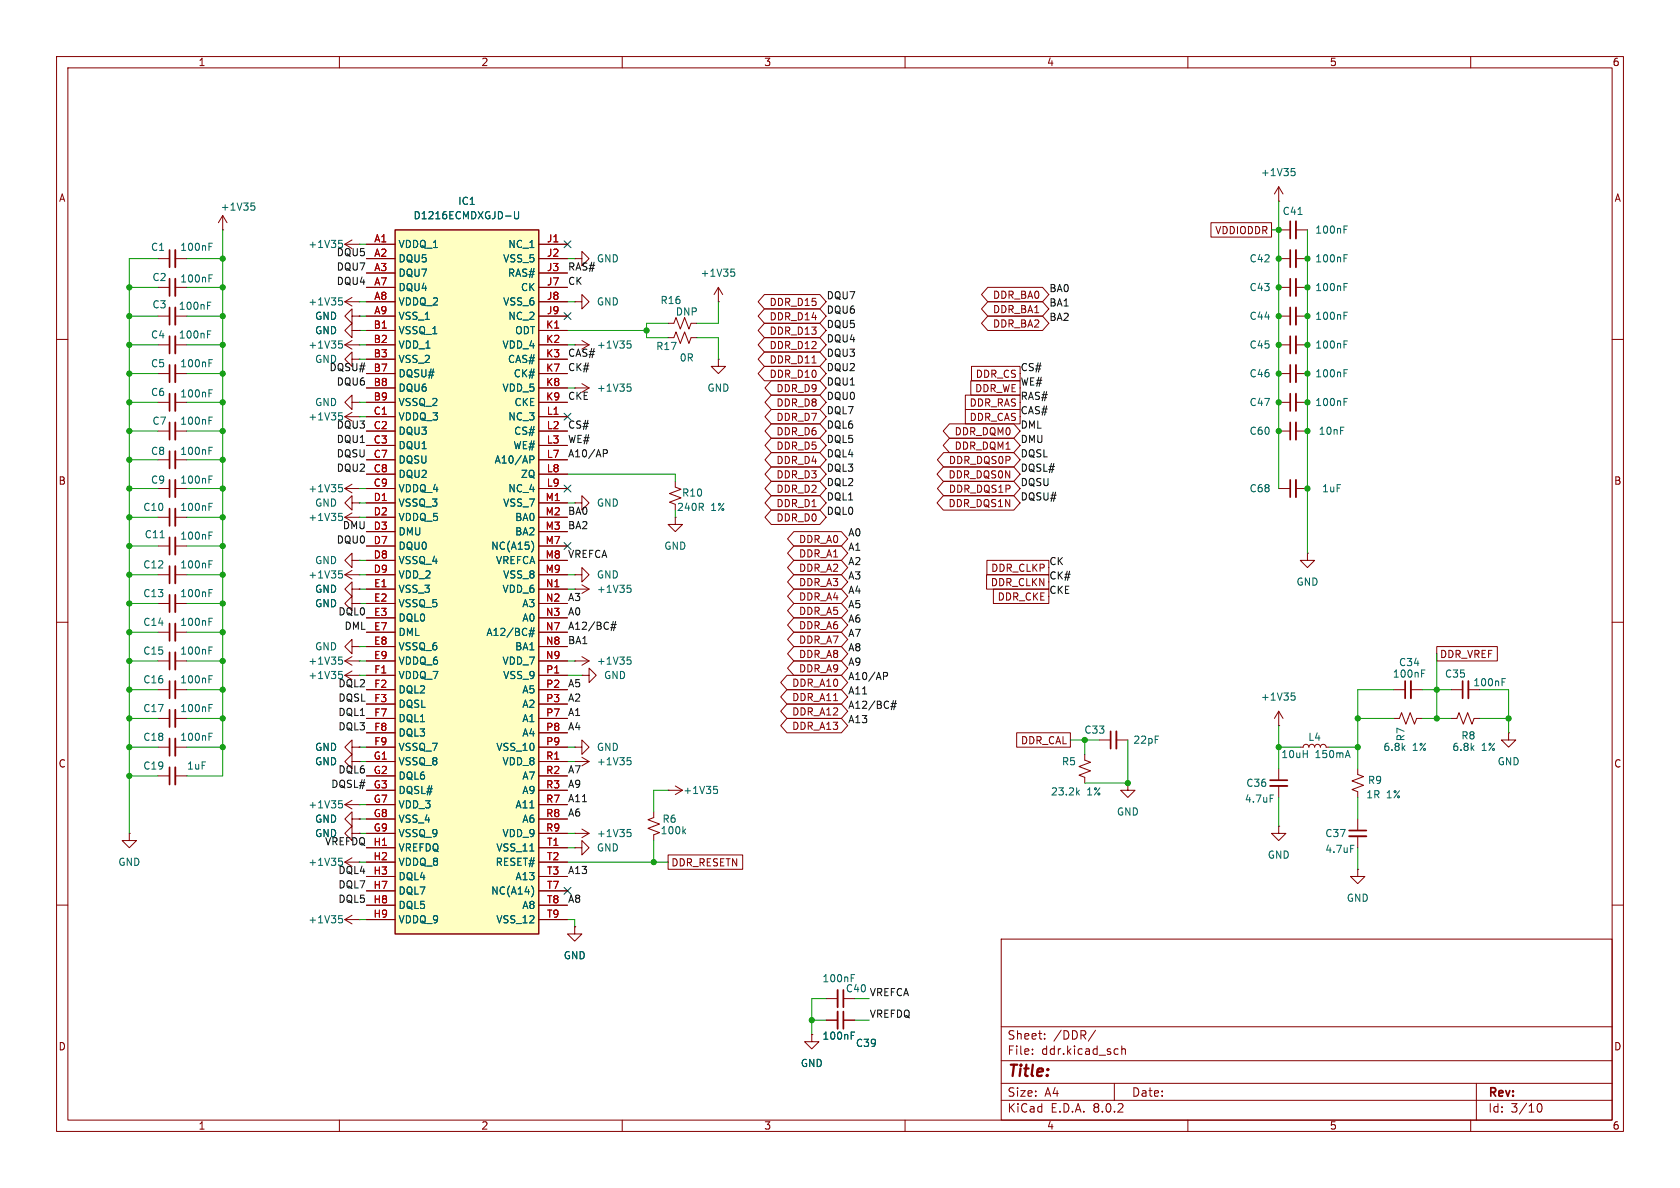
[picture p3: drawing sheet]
<svg xmlns="http://www.w3.org/2000/svg" width="297mm" height="210mm" viewBox="0 0 297 210" stroke-linecap="round" stroke-linejoin="round" font-family="sans-serif">
<g fill="none" stroke="#840000" stroke-width=".18">
<path d="M10 10h277v190h-277zM12 12h273v186h-273zM60 10v2M110 10v2M160 10v2M210 10v2M260 10v2M39.4 38.1l-.8 1.3M39.4 38.1v2.5M39.4 38.1l.7 1.3M226.1 35.6h.1M226.1 33v2.6"/>
<path d="M226.1 33l-.8 1.3M226.1 33l.7 1.3M10 60h2M27.9 45.7h2.1M27.9 55.9h2.1M27.9 50.8h2.1M31 45.7h2M31 55.9h2M31 50.8h2M39.4 40.6h.1M61 53.3l1.2 .8M61 53.3h2.5"/>
<path d="M61 43.2l1.2 .7M61 43.2h2.5M62.2 58.4v-1.2l-1.2 1.2 1.2 1.3v-1.3h1.3M62.2 55.9v-1.3l-1.2 1.3 1.2 1.3v-1.3h1.3M62.2 52.6l-1.2 .7M62.2 42.4l-1.2 .8M63.5 58.4h.1M63.5 55.9h.1M63.5 53.3h.1M63.5 43.2h.1M101.6 53.3h1.3v-1.2l1.2 1.2-1.2 1.3v-1.3M101.6 53.3h.1"/>
<path d="M101.6 45.7h1.3v-1.2l1.2 1.2-1.2 1.3v-1.3M101.6 45.7h.1M118.1 59.7h1l.4-1 .8 2 .7-2 .8 2 .4-1h1M118.1 57.2h1l.4-1.1 .8 2.1 .7-2.1 .8 2.1 .4-1h1M127 53.3h.1M127 50.8l-.8 1.3M127 50.8v2.5M127 50.8l.8 1.3M226.1 40.6h2M229.1 40.6h2M285 60h2M27.9 61h2.1"/>
<path d="M27.9 66h2.1M27.9 71.1h2.1M27.9 76.2h2.1M31 61h2M31 66h2M31 71.1h2M31 76.2h2M61 61h2.5M61 73.7l1.2 .7M61 73.7h2.5M61 61l1.2 .7M62.2 71.1v-1.2l-1.2 1.2 1.2 1.3v-1.3h1.3"/>
<path d="M62.2 63.5v-1.3l-1.2 1.3 1.2 1.3v-1.3h1.3M62.2 72.9l-1.2 .8M62.2 60.2l-1.2 .8M63.5 71.1h.1M63.5 73.7h.1M63.5 63.5h.1M63.5 61h.1M101.6 68.6h.1M101.6 61h.1M101.6 61h2.5M101.6 68.6h2.5M102.9 67.8l1.2 .8"/>
<path d="M102.9 60.2l1.2 .8M104.1 68.6l-1.2 .7M104.1 61l-1.2 .7M127 63.5v1.3h1.3l-1.3 1.2-1.3-1.2h1.3M127 63.5h.1M226.1 61h2M226.1 66h2M226.1 71.1h2M226.1 76.2h2M229.1 61h2M229.1 66h2M229.1 71.1h2"/>
<path d="M229.1 76.2h2M27.9 91.4h2.1M27.9 96.5h2.1M27.9 86.4h2.1M27.9 81.3h2.1M31 91.4h2M31 96.5h2M31 86.4h2M31 81.3h2M61 91.4h2.5M61 86.4h2.5M61 86.4l1.2 .7"/>
<path d="M61 91.4l1.2 .8M62.2 99.1v-1.3l-1.2 1.3 1.2 1.2v-1.2h1.3M62.2 88.9v-1.3l-1.2 1.3 1.2 1.3v-1.3h1.3M62.2 85.6l-1.2 .8M62.2 90.7l-1.2 .7M63.5 99.1h.1M63.5 86.4h.1M63.5 88.9h.1M63.5 91.4h.1M101.6 88.9h1.3v-1.3l1.2 1.3-1.2 1.3v-1.3M101.6 88.9h.1M119.4 85.1v1l1 .4-2 .7 2 .8-2 .8 1 .4"/>
<path d="M119.4 91.4v1.3h1.2l-1.2 1.3-1.3-1.3h1.3M119.4 91.4h.1M226.1 86.4h2M229.1 86.4h2M231.1 97.8v1.3h1.3l-1.3 1.2-1.2-1.2h1.2M231.1 97.8h.1M10 110h2M27.9 101.6h2.1M27.9 116.8h2.1M27.9 111.8h2.1M27.9 106.7h2.1M31 101.6h2"/>
<path d="M31 116.8h2M31 111.8h2M31 106.7h2M61 101.6l1.2 .8M61 101.6h2.5M61 119.4l1.2 .7M61 119.4h2.5M61 116.8l1.2 .8M61 116.8h2.5M62.2 104.1v-1.2l-1.2 1.2 1.2 1.3v-1.3h1.3M62.2 106.7v-1.3l-1.2 1.3 1.2 1.3v-1.3h1.3M62.2 114.3v-1.3l-1.2 1.3 1.2 1.3v-1.3h1.3"/>
<path d="M62.2 100.8l-1.2 .8M62.2 118.6l-1.2 .8M62.2 116.1l-1.2 .7M63.5 101.6h.1M63.5 104.1h.1M63.5 106.7h.1M63.5 114.3h.1M63.5 119.4h.1M63.5 116.8h.1M101.6 104.1h.1M101.6 101.6h1.3v-1.3l1.2 1.3-1.2 1.3v-1.3M101.6 101.6h.1"/>
<path d="M101.6 116.8h.1M101.6 116.8h2.5M101.6 104.1h2.5M102.9 119.4h1.2v-1.3l1.3 1.3-1.3 1.3v-1.3M102.9 119.4h.1M102.9 103.4l1.2 .7M102.9 116.1l1.2 .7M104.1 104.1l-1.2 .8M104.1 116.8l-1.2 .8M285 110h2M27.9 127h2.1M27.9 121.9h2.1"/>
<path d="M27.9 137.2h2.1M27.9 132.1h2.1M31 127h2M31 121.9h2M31 137.2h2M31 132.1h2M62.2 134.6v-1.2l-1.2 1.2 1.2 1.3v-1.3h1.3M62.2 132.1v-1.3l-1.2 1.3 1.2 1.3v-1.3h1.3M63.5 134.6h.1M63.5 132.1h.1M118.1 139.7h.1M118.1 139.7h2.5"/>
<path d="M119.4 138.9l1.2 .8M120.6 139.7l-1.2 .8M191.8 133.4v1l1 .3-2 .8 2 .8-2 .7 1 .4v1M194.3 130.8h2M197.4 130.8h2M199.4 138.4v1.3h1.3l-1.3 1.3-1.3-1.3h1.3M199.4 138.4h.1M226.1 128.3h.1M226.1 125.7v2.6M226.1 135.9v2M226.1 138.9v2.1M226.1 125.7l-.8 1.3"/>
<path d="M226.1 125.7l.7 1.3M229.9 132.1h.5l.1-.4 .4-.1 .3 .1 .2 .4 .1-.4 .4-.1 .4 .1 .1 .4 .2-.4 .3-.1 .4 .1 .1 .4 .2-.4 .3-.1 .4 .1 .1 .4h.5M240 135.9v1l1 .4-2 .7 2 .8-2 .8 1 .4v1M246.4 127h1l.4-1 .7 2 .8-2 .8 2 .3-1h1.1M246.4 121.9h2M249.4 121.9h2.1M256.5 127h1.1l.3-1 .8 2 .8-2 .7 2 .4-1h1M256.5 121.9h2.1M259.6 121.9h2M266.7 129.5v1.3h1.3l-1.3 1.3-1.3-1.3h1.3M266.7 129.5h.1M10 160h2"/>
<path d="M22.9 147.3v1.3h1.2l-1.2 1.3-1.3-1.3h1.3M22.9 147.3h.1M61 152.4l1.2 .8M61 152.4h2.5M61 142.2l1.2 .8M61 142.2h2.5M62.2 147.3v-1.2l-1.2 1.2 1.2 1.3v-1.3h1.3M62.2 144.8v-1.3l-1.2 1.3 1.2 1.3v-1.3h1.3M62.2 151.6l-1.2 .8M62.2 141.5l-1.2 .7M63.5 152.4h.1M63.5 147.3h.1"/>
<path d="M63.5 142.2h.1M63.5 144.8h.1M115.6 143.5v1l-1 .4 2 .8-2 .7 2 .8-1 .4v1M226.1 146.1v1.2h1.2l-1.2 1.3-1.3-1.3h1.3M226.1 146.1h.1M240 153.7v1.2h1.3l-1.3 1.3-1.2-1.3h1.2M240 153.7h.1M240 144.8v2M240 147.8v2.1M285 160h2M61 162.6l1.2 .7M61 162.6h2.5"/>
<path d="M62.2 161.8l-1.2 .8M63.5 162.6h.1M101.6 163.8v1.3h1.3l-1.3 1.3-1.3-1.3h1.3M101.6 163.8h.1M146 176.5h2.1M149.1 176.5h2M177 166h108v32h-108zM60 198v2M110 198v2M143.5 182.9v1.3h1.3l-1.3 1.2-1.3-1.2h1.3M143.5 182.9h.1M146 180.3h2.1"/>
<path d="M149.1 180.3h2M160 198v2M177 194.5h108M177 191.5h108M177 187.5h108M177 181.5h108M182.5 186.3v.1M182.5 185.5v.1M184.7 183.6v.1M184.7 182.8v.1M193.7 182.1l-1.3 2M197 191.5v3"/>
<path d="M197.5 185.4l.2 .1M197.7 186.3l-.2 .1M198.3 184.9v1.5M198.3 185.5l.2-.1 .4 .1 .1 .9M210 198v2M260 198v2M261 191.5v6.5M271.7 195.7l.2-.5 .2-.1a.8 .8 0 0 1 .5 .7 .8 .8 0 0 1-.5 .8l-.2-.1-.2-.5"/>
</g>
<g fill="none" stroke="#840000" stroke-width=".33">
<path d="M229.1 39.1v3.1M31 44.2v3M31 49.3v3M31 54.4v3M31 59.4v3.1M229.1 59.4v3.1M31 64.5v3.1M31 69.6v3M31 74.7v3M31 79.8v3M229.1 64.5v3.1M229.1 69.6v3"/>
<path d="M229.1 74.7v3M31 84.8v3.1M31 89.9v3.1M31 95v3M229.1 84.8v3.1M31 100.1v3M31 105.2v3M31 110.2v3.1M31 115.3v3.1M31 120.4v3M31 125.5v3M31 130.6v3"/>
<path d="M31 135.6v3.1M197.4 129.3v3M224.5 138.9h3.1M249.4 120.4v3M259.6 120.4v3M238.5 147.8h3.1M148.1 175v3.1M148.1 178.8v3.1"/>
</g>
<g fill="none" stroke="#840000" stroke-width=".3">
<path d="M228.1 39.1v3.1M30 44.2v3M30 49.3v3M30 54.4v3M30 59.4v3.1M228.1 59.4v3.1M30 64.5v3.1M30 69.6v3M30 74.7v3M30 79.8v3M228.1 64.5v3.1M228.1 69.6v3"/>
<path d="M228.1 74.7v3M30 84.8v3.1M30 89.9v3.1M30 95v3M228.1 84.8v3.1M30 100.1v3M30 105.2v3M30 110.2v3.1M30 115.3v3.1M30 120.4v3M30 125.5v3M30 130.6v3"/>
<path d="M30 135.6v3.1M196.3 129.3v3M224.5 137.9h3.1M248.4 120.4v3M258.6 120.4v3M238.5 146.8h3.1M149.1 175v3.1M149.1 178.8v3.1"/>
</g>
<g fill="none" stroke="#006464" stroke-width=".18">
<path d="M44.4 35.9h.6M44.5 36.4h.3l.3 .2-.1 .4-.5 .2M228.3 29.8h.6M228.4 30.3h.3l.3 .2-.1 .4-.5 .2M229.5 37.9h.7M237.6 39.9h.6M36.7 54h.4M36.7 53.4h.6M36.7 59.1h.4M36.7 58.5h.6M36.9 43.6h.5M36.9 43h.6"/>
<path d="M36.9 49.2h.5M36.9 48.6h.6M59.9 52.6h.6M59.9 42.5h.6M60 43h.4l.2 .5M60 53.1h.3l.3 .3-.2 .5h-.4M129.2 47.6h.6M129.4 48.1h.3l.2 .2-.1 .4-.4 .1M237.6 40.6h.4M36.9 79.7h.5M36.9 79.1h.6M36.9 74.3h.5"/>
<path d="M36.9 73.7h.6M36.9 69.5h.5M36.9 68.9h.6M36.9 64.2h.5M36.9 63.6h.6M59.9 60.3h.6M59.9 73h.6M60 60.8h.3l.3 .2-.2 .5h-.4M60 73.5h.4l.2 .5M110.9 60.3h.6M110.9 67.9h.6M111 60.8h.3l.3 .2-.2 .5h-.4"/>
<path d="M111 68.4h.3l.3 .2-.2 .5-.4 .1M237.6 60.9h.4M237.6 60.3h.6M237.6 66h.4M237.6 65.3h.6M237.6 71h.4M237.6 70.4h.6M28.3 95.1h.7M36.9 89.6h.5M36.9 89h.6M36.9 94.7h.5M36.9 94.1h.6"/>
<path d="M36.9 99.7h.5M36.9 99.1h.6M36.9 84.8h.5M36.9 84.1h.6M59.9 85.7h.6M59.9 90.7h.6M60 86.2h.3l.3 .2-.2 .5h-.4M60 91.2l.4 .1 .2 .5M60 92h.3M36.9 109.9h.5M36.9 109.3h.6M36.9 119.5h.6"/>
<path d="M36.9 104.8h.5M36.9 104.2h.6M36.9 115h.5M36.9 114.4h.6M59.9 100.9h.6M59.9 118.7h.6M59.9 116.1h.6M60 101.4h.3l.3 .2-.2 .5-.4 .1M60 116.6h.3l.3 .3-.1 .4-.5 .1M60 119.2h.4l.2 .5M110.9 116.1h.6M110.9 103.4h.6"/>
<path d="M111 116.6h.3l.3 .3-.2 .5h-.4M111 103.9h.3l.3 .3-.2 .5h-.4M251.3 119h.4M251.3 118.4h.6M265.5 120h.6M36.9 125.1h.5M36.9 124.5h.6M36.9 120.1h.5M36.9 130.2h.5M36.9 129.6h.6M126.2 139h.6M126.3 139.5h.3l.3 .2-.1 .5-.5 .1"/>
<path d="M190.8 139.7l-.5 .5M228.3 122.5h.6M228.4 123h.3l.3 .2-.1 .4-.5 .2M265.5 120.6h.5M59.9 151.7h.6M59.9 141.5h.6M60 142h.3l.3 .3-.2 .5h-.4M60 152.2l.5 .1 .1 .4M120.8 146.9l.4 .5M121.2 146.5l-.5 .5M190.5 140l.3 .5M224.6 140.5h.6"/>
<path d="M238.8 149.4h.6M59.9 161.9h.6M60 162.4h.3l.3 .2-.2 .5h-.4M150.5 172.9h.4M150.5 172.3h.6M150.5 183h.4M150.5 182.4h.6"/>
</g>
<path d="M69.8 40.6h25.4v124.5h-25.4z" fill="#ffffc2"/>
<path d="M69.8 40.6h25.4v124.5h-25.4z" fill="none" stroke="#840000" stroke-width=".25"/>
<g fill="none" stroke="#840000" stroke-width=".18">
<path d="M214.1 39.4h10.7v2.5h-10.7zM63.5 55.9h.1M63.5 58.4h.1M64.8 43.2h5M64.8 45.7h5M64.8 48.3h5M64.8 50.8h5M64.8 53.3h5M64.8 55.9h5M64.8 58.4h5M95.2 43.2h5.1M95.2 45.7h5.1"/>
<path d="M95.2 48.3h5.1M95.2 50.8h5.1M95.2 53.3h5.1M95.2 55.9h5.1M95.2 58.4h5.1M135.1 59.7h9.8l1.1 1.3-1.1 1.2h-9.8l-1.1-1.2zM135.1 54.6h9.8l1.1 1.3-1.1 1.3h-9.8l-1.1-1.3zM135.1 52.1h9.8l1.1 1.2-1.1 1.3h-9.8l-1.1-1.3zM135.1 57.1h9.8l1.1 1.3-1.1 1.3h-9.8l-1.1-1.3zM174.6 53.3h9.7l1.1 1.3-1.1 1.3h-9.7l-1.1-1.3zM174.6 50.8h9.7l1.1 1.3-1.1 1.2h-9.7l-1.1-1.2zM174.6 55.9h9.7l1.1 1.3-1.1 1.2h-9.7l-1.1-1.2z"/>
<path d="M226.1 45.7h2M226.1 50.8h2M226.1 55.9h2M229.1 45.7h2M229.1 50.8h2M229.1 55.9h2M64.8 61h5M64.8 63.5h5M64.8 66h5M64.8 68.6h5M64.8 71.1h5M64.8 73.7h5"/>
<path d="M64.8 76.2h5M64.8 78.7h5M95.2 61h5.1M95.2 63.5h5.1M95.2 66h5.1M95.2 68.6h5.1M95.2 71.1h5.1M95.2 73.7h5.1M95.2 76.2h5.1M95.2 78.7h5.1M135.1 62.2h9.8l1.1 1.3-1.1 1.3h-9.8l-1.1-1.3zM135.1 64.8h9.8l1.1 1.2-1.1 1.3h-9.8l-1.1-1.3z"/>
<path d="M136.3 74.9h8.6l1.1 1.3-1.1 1.3h-8.6l-1.1-1.3zM136.3 77.5h8.6l1.1 1.2-1.1 1.3h-8.6l-1.1-1.3zM136.3 72.4h8.6l1.1 1.3-1.1 1.2h-8.6l-1.1-1.2zM136.3 69.8h8.6l1.1 1.3-1.1 1.3h-8.6l-1.1-1.3zM136.3 67.3h8.6l1.1 1.3-1.1 1.3h-8.6l-1.1-1.3zM167.9 74.9h11.3l1.1 1.3-1.1 1.3h-11.3l-1.2-1.3zM167.9 77.5h11.3l1.1 1.2-1.1 1.3h-11.3l-1.2-1.3zM170.7 69.8h9.6v2.6h-9.6zM170.7 72.4h9.6v2.5h-9.6zM171.6 67.3h8.7v2.6h-8.7zM171.7 64.8h8.6v2.5h-8.6zM64.8 81.3h5"/>
<path d="M64.8 83.8h5M64.8 86.4h5M64.8 88.9h5M64.8 91.4h5M64.8 94h5M64.8 96.5h5M64.8 99.1h5M95.2 81.3h5.1M95.2 83.8h5.1M95.2 86.4h5.1M95.2 88.9h5.1M95.2 91.4h5.1"/>
<path d="M95.2 94h5.1M95.2 96.5h5.1M95.2 99.1h5.1M136.3 90.2h8.6l1.1 1.2-1.1 1.3h-8.6l-1.1-1.3zM136.3 87.6h8.6l1.1 1.3-1.1 1.3h-8.6l-1.1-1.3zM136.3 85.1h8.6l1.1 1.3-1.1 1.2h-8.6l-1.1-1.2zM136.3 82.5h8.6l1.1 1.3-1.1 1.3h-8.6l-1.1-1.3zM136.3 80h8.6l1.1 1.3-1.1 1.3h-8.6l-1.1-1.3zM140.3 99.1h8.4l1.2 1.2-1.2 1.3h-8.4l-1.1-1.3zM140.3 94h8.4l1.2 1.3-1.2 1.2h-8.4l-1.1-1.2zM140.3 96.5h8.4l1.2 1.3-1.2 1.3h-8.4l-1.1-1.3zM166.8 87.6h12.4l1.1 1.3-1.1 1.3h-12.4l-1.1-1.3z"/>
<path d="M166.8 82.5h12.4l1.1 1.3-1.1 1.3h-12.4l-1.1-1.3zM166.8 80h12.4l1.1 1.3-1.1 1.3h-12.4l-1.1-1.3zM166.8 85.1h12.4l1.1 1.3-1.1 1.2h-12.4l-1.1-1.2zM174.5 99.1h10.9v2.5h-10.9zM63.5 104.1h.1M63.5 106.7h.1M64.8 101.6h5M64.8 104.1h5M64.8 106.7h5M64.8 109.2h5M64.8 111.8h5M64.8 114.3h5"/>
<path d="M64.8 116.8h5M64.8 119.4h5M95.2 101.6h5.1M95.2 104.1h5.1M95.2 106.7h5.1M95.2 109.2h5.1M95.2 111.8h5.1M95.2 114.3h5.1M95.2 116.8h5.1M95.2 119.4h5.1M139.1 119.4h9.6l1.2 1.3-1.2 1.2h-9.6l-1.1-1.2zM140.3 114.3h8.4l1.2 1.3-1.2 1.2h-8.4l-1.1-1.2z"/>
<path d="M140.3 116.8h8.4l1.2 1.3-1.2 1.3h-8.4l-1.1-1.3zM140.3 111.8h8.4l1.2 1.2-1.2 1.3h-8.4l-1.1-1.3zM140.3 109.2h8.4l1.2 1.3-1.2 1.3h-8.4l-1.1-1.3zM140.3 106.7h8.4l1.2 1.3-1.2 1.2h-8.4l-1.1-1.2zM140.3 101.6h8.4l1.2 1.3-1.2 1.2h-8.4l-1.1-1.2zM140.3 104.1h8.4l1.2 1.3-1.2 1.3h-8.4l-1.1-1.3zM174.4 101.6h11v2.5h-11zM175.6 104.1h9.8v2.6h-9.8zM254 114.3h10.7v2.5h-10.7zM63.5 134.6h.1M63.5 132.1h.1M64.8 121.9h5"/>
<path d="M64.8 124.5h5M64.8 127h5M64.8 129.5h5M64.8 132.1h5M64.8 134.6h5M64.8 137.2h5M64.8 139.7h5M95.2 121.9h5.1M95.2 124.5h5.1M95.2 127h5.1M95.2 129.5h5.1M95.2 132.1h5.1"/>
<path d="M95.2 134.6h5.1M95.2 137.2h5.1M95.2 139.7h5.1M101.6 134.6h.1M101.6 132.1h1.3v-1.3l1.2 1.3-1.2 1.3v-1.3M101.6 132.1h.1M101.6 134.6h2.5M102.9 133.9l1.2 .7M104.1 134.6l-1.2 .8M139.1 127h9.6l1.2 1.3-1.2 1.2h-9.6l-1.1-1.2zM139.1 121.9h9.6l1.2 1.3-1.2 1.3h-9.6l-1.1-1.3zM139.1 124.5h9.6l1.2 1.2-1.2 1.3h-9.6l-1.1-1.3z"/>
<path d="M179.7 129.5h9.5v2.6h-9.5zM63.5 147.3h.1M63.5 144.8h.1M64.8 142.2h5M64.8 144.8h5M64.8 147.3h5M64.8 149.9h5M64.8 152.4h5M64.8 154.9h5M64.8 157.5h5M95.2 142.2h5.1M95.2 144.8h5.1"/>
<path d="M95.2 147.3h5.1M95.2 149.9h5.1M95.2 152.4h5.1M95.2 154.9h5.1M95.2 157.5h5.1M101.6 149.9h1.3v-1.3l1.2 1.3-1.2 1.2v-1.2M101.6 149.9h.1M101.6 147.3h.1M101.6 147.3h2.5M102.9 146.6l1.2 .7M104.1 147.3l-1.2 .8M118.1 151.1h13.2v2.6h-13.2z"/>
<path d="M64.8 160h5M64.8 162.6h5M95.2 160h5.1M95.2 162.6h5.1M101.6 163.8h.1M143.5 182.9h.1M146 180.3h2.1M149.1 180.3h2"/>
</g>
<g fill="none" stroke="#006464" stroke-width=".18">
<path d="M91 37.4v1l.2 .3 .4-.1 .1-.2v-1M237.6 45.6h.4M237.6 45h.6M237.6 50.7h.4M237.6 50.1h.6M237.6 55.8h.4M237.6 55.2h.6M93.7 80.6h.5l.2 .2-.1 .4-.6 .1M94 95.7a1.49 1.49 0 0 1 0 1.8M93.5 112h.9M93.6 111.5h.9M94 110.9l-.4 1.7"/>
<path d="M94.4 110.9l-.4 1.7M110.9 133.9h.6M111 134.4h.3l.3 .3-.2 .4-.4 .1M94 156.7a1.49 1.49 0 0 1 0 1.8M110.9 146.6h.6M111 147.1h.3l.3 .3-.2 .4-.4 .1M150.5 183h.4M150.5 182.4h.6"/>
</g>
<path d="M229.1 44.2v3M229.1 49.3v3M229.1 54.4v3" fill="none" stroke="#840000" stroke-width=".33"/>
<path d="M228.1 44.2v3M228.1 49.3v3M228.1 54.4v3" fill="none" stroke="#840000" stroke-width=".3"/>
<path d="M106.7 79.5h.4l.3 .2-.1 .4-.6 .1M107.9 110.9h.9M108.1 110.4h.9M108.4 109.9l-.3 1.6M108.8 109.9l-.3 1.6M156.2 118.9h.5l.2 .2-.1 .4h-.6M157.5 124.9h.9M157.6 124.4h.9M157.9 123.8l-.3 1.7M158.4 123.8l-.4 1.7" fill="none" stroke="#0f0f0f" stroke-width=".18"/>
<g fill="none" stroke="#009600" stroke-width=".18">
<path d="M226.1 35.6v50.8M22.9 55.9h5M22.9 50.8h5M27.9 45.7h-5v101.6M33 45.7h6.4M33 55.9h6.4M33 50.8h6.4M39.4 40.6v96.6h-6.4M63.5 58.4h1.3M63.5 53.3h1.3M63.5 55.9h1.3M63.5 43.2h1.3"/>
<path d="M100.3 58.4h14M100.3 53.3h1.3M100.3 45.7h1.3M118.1 57.2h-3.8v2.5h3.8M123.2 59.7h3.8v3.8M127 53.3v3.9h-3.8M224.8 40.6h1.3M231.1 40.6v57.2M22.9 76.2h5M22.9 66h5M22.9 71.1h5M22.9 61h5"/>
<path d="M33 76.2h6.4M33 66h6.4M33 71.1h6.4M33 61h6.4M63.5 71.1h1.3M63.5 73.7h1.3M63.5 61h1.3M63.5 63.5h1.3M100.3 68.6h1.3M100.3 61h1.3M22.9 86.4h5M22.9 91.4h5"/>
<path d="M22.9 81.3h5M22.9 96.5h5M33 86.4h6.4M33 91.4h6.4M33 81.3h6.4M33 96.5h6.4M63.5 86.4h1.3M63.5 91.4h1.3M63.5 88.9h1.3M63.5 99.1h1.3M100.3 88.9h1.3M100.3 83.8h19.1v1.3"/>
<path d="M119.4 90.2v1.2M22.9 101.6h5M22.9 116.8h5M22.9 111.8h5M22.9 106.7h5M33 101.6h6.4M33 116.8h6.4M33 111.8h6.4M33 106.7h6.4M63.5 101.6h1.3M63.5 119.4h1.3M63.5 114.3h1.3"/>
<path d="M63.5 104.1h1.3M63.5 116.8h1.3M63.5 106.7h1.3M100.3 101.6h1.3M100.3 119.4h2.6M100.3 104.1h1.3M100.3 116.8h1.3M254 115.6v11.4M22.9 121.9h5M22.9 127h5M22.9 132.1h5M22.9 137.2h5"/>
<path d="M33 121.9h6.4M33 127h6.4M33 132.1h6.4M63.5 132.1h1.3M63.5 134.6h1.3M100.3 132.1h1.3M100.3 134.6h1.3M118.1 139.7h-2.5v3.8M189.2 130.8h5.1M191.8 130.8v2.6M199.4 130.8v7.6h-7.6M226.1 128.3v7.6"/>
<path d="M226.1 132.1h3.8M234.9 132.1h5.1M240 127h6.4M246.4 121.9h-6.4v14M251.5 121.9h5M251.5 127h5M261.6 121.9h5.1v7.6M261.6 127h5.1M63.5 147.3h1.3M63.5 152.4h1.3M63.5 144.8h1.3M63.5 142.2h1.3"/>
<path d="M100.3 147.3h1.3M100.3 152.4h17.8M100.3 149.9h1.3M115.6 148.6v3.8M226.1 141v5.1M240 141v3.8M240 149.9v3.8M63.5 162.6h1.3M100.3 162.6h1.3v1.2M146 176.5h-2.5v6.4M151.1 176.5h2.6M143.5 180.3h2.5"/>
<path d="M151.1 180.3h2.6"/>
</g>
<path d="M99.7 42.6l1.2 1.2M99.7 55.3l1.2 1.2M100.9 42.6l-1.2 1.2M100.9 55.3l-1.2 1.2M99.7 73.1l1.2 1.2M100.9 73.1l-1.2 1.2M99.7 95.9l1.2 1.2M99.7 85.8l1.2 1.2M100.9 95.9l-1.2 1.2M100.9 85.8l-1.2 1.2M99.7 156.9l1.2 1.2M100.9 156.9l-1.2 1.2" fill="none" stroke="#000084" stroke-width=".18"/>
<g fill="#009600" stroke="#009600" stroke-width=".18">
<circle cx="22.9" cy="96.5" r=".46"/>
<circle cx="22.9" cy="101.6" r=".46"/>
<circle cx="22.9" cy="91.4" r=".46"/>
<circle cx="39.4" cy="91.4" r=".46"/>
<circle cx="39.4" cy="96.5" r=".46"/>
<circle cx="39.4" cy="101.6" r=".46"/>
<circle cx="22.9" cy="132.1" r=".46"/>
<circle cx="39.4" cy="127" r=".46"/>
<circle cx="39.4" cy="132.1" r=".46"/>
<circle cx="39.4" cy="121.9" r=".46"/>
<circle cx="39.4" cy="116.8" r=".46"/>
<circle cx="22.9" cy="137.2" r=".46"/>
<circle cx="39.4" cy="111.8" r=".46"/>
<circle cx="39.4" cy="106.7" r=".46"/>
<circle cx="22.9" cy="127" r=".46"/>
<circle cx="22.9" cy="106.7" r=".46"/>
<circle cx="22.9" cy="111.8" r=".46"/>
<circle cx="22.9" cy="116.8" r=".46"/>
<circle cx="22.9" cy="121.9" r=".46"/>
<circle cx="115.6" cy="152.4" r=".46"/>
<circle cx="22.9" cy="50.8" r=".46"/>
<circle cx="22.9" cy="55.9" r=".46"/>
<circle cx="39.4" cy="55.9" r=".46"/>
<circle cx="39.4" cy="61" r=".46"/>
<circle cx="39.4" cy="50.8" r=".46"/>
<circle cx="22.9" cy="61" r=".46"/>
<circle cx="39.4" cy="45.7" r=".46"/>
<circle cx="39.4" cy="81.3" r=".46"/>
<circle cx="39.4" cy="86.4" r=".46"/>
<circle cx="39.4" cy="71.1" r=".46"/>
<circle cx="39.4" cy="66" r=".46"/>
<circle cx="22.9" cy="66" r=".46"/>
<circle cx="22.9" cy="76.2" r=".46"/>
<circle cx="22.9" cy="71.1" r=".46"/>
<circle cx="22.9" cy="81.3" r=".46"/>
<circle cx="39.4" cy="76.2" r=".46"/>
<circle cx="22.9" cy="86.4" r=".46"/>
<circle cx="143.5" cy="180.3" r=".46"/>
<circle cx="199.4" cy="138.4" r=".46"/>
<circle cx="231.1" cy="76.2" r=".46"/>
<circle cx="226.1" cy="71.1" r=".46"/>
<circle cx="231.1" cy="71.1" r=".46"/>
<circle cx="254" cy="121.9" r=".46"/>
<circle cx="231.1" cy="86.4" r=".46"/>
<circle cx="231.1" cy="55.9" r=".46"/>
<circle cx="226.1" cy="66" r=".46"/>
<circle cx="231.1" cy="66" r=".46"/>
<circle cx="226.1" cy="76.2" r=".46"/>
<circle cx="254" cy="127" r=".46"/>
<circle cx="240" cy="132.1" r=".46"/>
<circle cx="266.7" cy="127" r=".46"/>
<circle cx="240" cy="127" r=".46"/>
<circle cx="226.1" cy="132.1" r=".46"/>
<circle cx="114.3" cy="58.4" r=".46"/>
<circle cx="226.1" cy="50.8" r=".46"/>
<circle cx="226.1" cy="55.9" r=".46"/>
<circle cx="231.1" cy="61" r=".46"/>
<circle cx="226.1" cy="61" r=".46"/>
<circle cx="226.1" cy="40.6" r=".46"/>
<circle cx="231.1" cy="45.7" r=".46"/>
<circle cx="226.1" cy="45.7" r=".46"/>
<circle cx="231.1" cy="50.8" r=".46"/>
<circle cx="191.8" cy="130.8" r=".46"/>
</g>
<text font-size="2.8" fill="#840000" x="178" y="190.9">Title:</text>
<g font-size="2.1" fill="#840000">
<text x="178" y="184">Sheet:</text>
<text x="186.2" y="184">/DDR/</text>
<text x="178" y="186.7">File:</text>
<text x="184.1" y="186.7">ddr.kicad_sch</text>
<text x="178" y="196.9">KiCad</text>
<text x="178" y="194.1">Size:</text>
<text x="184.7" y="194.1">A4</text>
<text x="185.7" y="196.9">E.D.A.</text>
<text x="193.3" y="196.9">8.0.2</text>
<text x="200" y="194.1">Date:</text>
<text x="263" y="194.3">Rev:</text>
<text x="263" y="196.9">Id:</text>
<text x="267.1" y="196.9">3/10</text>
</g>
<g font-size="1.8" fill="#840000">
<text x="35" y="11.9">1</text>
<text x="85" y="11.9">2</text>
<text x="135" y="11.9">3</text>
<text x="185" y="11.9">4</text>
<text x="235" y="11.9">5</text>
<text x="285" y="11.9">6</text>
<text x="10.3" y="35.9">A</text>
<text x="285.3" y="35.9">A</text>
<text x="214.7" y="41.6">VDDIODDR</text>
<text x="175.4" y="53">DDR_BA0</text>
<text x="136" y="56.8">DDR_D14</text>
<text x="136" y="54.3">DDR_D15</text>
<text x="136" y="59.4">DDR_D13</text>
<text x="175.4" y="55.6">DDR_BA1</text>
<text x="175.4" y="58.1">DDR_BA2</text>
<text x="136" y="61.9">DDR_D12</text>
<text x="136" y="64.5">DDR_D11</text>
<text x="136" y="67">DDR_D10</text>
<text x="137.2" y="69.5">DDR_D9</text>
<text x="172.3" y="69.5">DDR_WE</text>
<text x="172.4" y="67">DDR_CS</text>
<text x="137.2" y="77.2">DDR_D6</text>
<text x="137.2" y="74.6">DDR_D7</text>
<text x="137.2" y="72.1">DDR_D8</text>
<text x="168.7" y="77.2">DDR_DQM0</text>
<text x="171.3" y="72.1">DDR_RAS</text>
<text x="171.3" y="74.6">DDR_CAS</text>
<text x="137.2" y="79.7">DDR_D5</text>
<text x="137.2" y="82.2">DDR_D4</text>
<text x="167.6" y="82.2">DDR_DQS0P</text>
<text x="168.7" y="79.7">DDR_DQM1</text>
<text x="10.3" y="85.9">B</text>
<text x="137.2" y="89.9">DDR_D1</text>
<text x="137.2" y="87.3">DDR_D2</text>
<text x="137.2" y="84.8">DDR_D3</text>
<text x="167.6" y="89.9">DDR_DQS1N</text>
<text x="167.6" y="84.8">DDR_DQS0N</text>
<text x="167.6" y="87.3">DDR_DQS1P</text>
<text x="285.3" y="85.9">B</text>
<text x="137.2" y="92.4">DDR_D0</text>
<text x="141.2" y="101.3">DDR_A2</text>
<text x="141.2" y="96.2">DDR_A0</text>
<text x="141.2" y="98.7">DDR_A1</text>
<text x="175.1" y="101.3">DDR_CLKP</text>
<text x="141.2" y="103.8">DDR_A3</text>
<text x="141.2" y="106.4">DDR_A4</text>
<text x="175.1" y="103.8">DDR_CLKN</text>
<text x="176.3" y="106.4">DDR_CKE</text>
<text x="141.2" y="114">DDR_A7</text>
<text x="141.2" y="111.4">DDR_A6</text>
<text x="141.2" y="108.9">DDR_A5</text>
<text x="141.2" y="116.5">DDR_A8</text>
<text x="141.2" y="119.1">DDR_A9</text>
<text x="254.5" y="116.5">DDR_VREF</text>
<text x="139.9" y="121.6">DDR_A10</text>
<text x="139.9" y="124.1">DDR_A11</text>
<text x="139.9" y="129.2">DDR_A13</text>
<text x="139.9" y="126.7">DDR_A12</text>
<text x="180.4" y="131.8">DDR_CAL</text>
<text x="10.3" y="135.9">C</text>
<text x="285.3" y="135.9">C</text>
<text x="118.6" y="153.4">DDR_RESETN</text>
<text x="10.3" y="185.9">D</text>
<text x="285.3" y="185.9">D</text>
<text x="35" y="199.9">1</text>
<text x="85" y="199.9">2</text>
<text x="135" y="199.9">3</text>
<text x="185" y="199.9">4</text>
<text x="235" y="199.9">5</text>
<text x="285" y="199.9">6</text>
</g>
<g font-size="1.8" fill="#006464">
<text x="222.8" y="31.3">+1V35</text>
<text x="38.9" y="37.4">+1V35</text>
<text x="73" y="39">D1216ECMDXGJD-U</text>
<text x="80.9" y="36.4">IC1</text>
<text x="226.7" y="38.2">C41</text>
<text x="232.4" y="41.5">100nF</text>
<text x="26.6" y="44.6">C1</text>
<text x="31.8" y="44.6">100nF</text>
<text x="54.4" y="44">+1V35</text>
<text x="70.4" y="44">VDDQ_1</text>
<text x="70.4" y="46.6">DQU5</text>
<text x="88.9" y="46.6">VSS_5</text>
<text x="89.8" y="44">NC_1</text>
<text x="105.4" y="46.6">GND</text>
<text x="220.8" y="46.6">C42</text>
<text x="232.4" y="46.6">100nF</text>
<text x="26.9" y="49.9">C2</text>
<text x="31.8" y="50.1">100nF</text>
<text x="70.4" y="49.1">DQU7</text>
<text x="70.4" y="51.7">DQU4</text>
<text x="89.7" y="49.1">RAS#</text>
<text x="92" y="51.7">CK</text>
<text x="116.7" y="53.9">R16</text>
<text x="123.8" y="49.1">+1V35</text>
<text x="220.8" y="51.7">C43</text>
<text x="232.4" y="51.7">100nF</text>
<text x="26.9" y="54.7">C3</text>
<text x="31.5" y="55">100nF</text>
<text x="54.4" y="54.2">+1V35</text>
<text x="55.6" y="59.3">GND</text>
<text x="55.6" y="56.7">GND</text>
<text x="70.4" y="54.2">VDDQ_2</text>
<text x="70.4" y="56.7">VSS_1</text>
<text x="70.4" y="59.3">VSSQ_1</text>
<text x="88.9" y="54.2">VSS_6</text>
<text x="89.8" y="56.7">NC_2</text>
<text x="91" y="59.3">ODT</text>
<text x="105.4" y="54.2">GND</text>
<text x="119.4" y="56">DNP</text>
<text x="220.8" y="56.7">C44</text>
<text x="232.4" y="56.7">100nF</text>
<text x="26.6" y="60">C4</text>
<text x="26.6" y="65.1">C5</text>
<text x="31.5" y="60">100nF</text>
<text x="31.8" y="65.1">100nF</text>
<text x="54.4" y="61.8">+1V35</text>
<text x="70.4" y="61.8">VDD_1</text>
<text x="70.4" y="64.4">VSS_2</text>
<text x="88.7" y="61.8">VDD_4</text>
<text x="89.7" y="64.4">CAS#</text>
<text x="105.4" y="61.8">+1V35</text>
<text x="115.9" y="62.1">R17</text>
<text x="120.1" y="64.1">0R</text>
<text x="220.8" y="61.8">C45</text>
<text x="232.4" y="61.8">100nF</text>
<text x="26.6" y="70.2">C6</text>
<text x="31.8" y="70.5">100nF</text>
<text x="55.6" y="72">GND</text>
<text x="70.4" y="66.9">DQSU#</text>
<text x="70.4" y="69.4">DQU6</text>
<text x="70.4" y="72">VSSQ_2</text>
<text x="88.7" y="69.4">VDD_5</text>
<text x="90.7" y="66.9">CK#</text>
<text x="90.8" y="72">CKE</text>
<text x="105.4" y="69.4">+1V35</text>
<text x="125" y="69.4">GND</text>
<text x="220.8" y="66.9">C46</text>
<text x="220.8" y="72">C47</text>
<text x="232.4" y="66.9">100nF</text>
<text x="232.4" y="72">100nF</text>
<text x="26.9" y="75.3">C7</text>
<text x="31.8" y="75.3">100nF</text>
<text x="54.4" y="74.5">+1V35</text>
<text x="70.4" y="74.5">VDDQ_3</text>
<text x="70.4" y="77.1">DQU3</text>
<text x="89.8" y="74.5">NC_3</text>
<text x="90.8" y="77.1">CS#</text>
<text x="220.8" y="77.1">C60</text>
<text x="233" y="77.1">10nF</text>
<text x="26.6" y="80.6">C8</text>
<text x="31.8" y="80.6">100nF</text>
<text x="70.4" y="79.6">DQU1</text>
<text x="70.4" y="82.1">DQSU</text>
<text x="87.3" y="82.1">A10/AP</text>
<text x="90.7" y="79.6">WE#</text>
<text x="26.6" y="85.7">C9</text>
<text x="31.8" y="85.7">100nF</text>
<text x="54.4" y="87.2">+1V35</text>
<text x="55.6" y="89.8">GND</text>
<text x="70.4" y="84.7">DQU2</text>
<text x="70.4" y="87.2">VDDQ_4</text>
<text x="70.4" y="89.8">VSSQ_3</text>
<text x="88.9" y="89.8">VSS_7</text>
<text x="89.8" y="87.2">NC_4</text>
<text x="92" y="84.7">ZQ</text>
<text x="105.4" y="89.8">GND</text>
<text x="120.5" y="88">R10</text>
<text x="220.8" y="87.2">C68</text>
<text x="233.6" y="87.2">1uF</text>
<text x="25.2" y="90.5">C10</text>
<text x="25.5" y="95.4">C11</text>
<text x="31.8" y="90.5">100nF</text>
<text x="31.8" y="95.6">100nF</text>
<text x="54.4" y="92.3">+1V35</text>
<text x="70.4" y="92.3">VDDQ_5</text>
<text x="70.4" y="94.8">DMU</text>
<text x="91" y="92.3">BA0</text>
<text x="91" y="94.8">BA2</text>
<text x="119.6" y="90.5">240R</text>
<text x="125.7" y="90.5">1%</text>
<text x="25.2" y="100.7">C12</text>
<text x="31.8" y="100.7">100nF</text>
<text x="55.6" y="99.9">GND</text>
<text x="70.4" y="97.4">DQU0</text>
<text x="70.4" y="99.9">VSSQ_4</text>
<text x="86.7" y="97.4">NC(A15)</text>
<text x="87.6" y="99.9">VREFCA</text>
<text x="117.3" y="97.4">GND</text>
<text x="25.2" y="105.8">C13</text>
<text x="31.8" y="105.8">100nF</text>
<text x="54.4" y="102.5">+1V35</text>
<text x="55.6" y="105">GND</text>
<text x="55.6" y="107.5">GND</text>
<text x="70.4" y="102.5">VDD_2</text>
<text x="70.4" y="105">VSS_3</text>
<text x="70.4" y="107.5">VSSQ_5</text>
<text x="88.7" y="105">VDD_6</text>
<text x="88.9" y="102.5">VSS_8</text>
<text x="92.2" y="107.5">A3</text>
<text x="105.4" y="105">+1V35</text>
<text x="105.4" y="102.5">GND</text>
<text x="229.1" y="103.7">GND</text>
<text x="25.2" y="110.8">C14</text>
<text x="31.8" y="110.8">100nF</text>
<text x="70.4" y="110.1">DQL0</text>
<text x="70.4" y="112.6">DML</text>
<text x="85.9" y="112.6">A12/BC#</text>
<text x="92.2" y="110.1">A0</text>
<text x="25.2" y="115.9">C15</text>
<text x="31.8" y="115.9">100nF</text>
<text x="54.4" y="117.7">+1V35</text>
<text x="55.6" y="115.2">GND</text>
<text x="70.4" y="115.2">VSSQ_6</text>
<text x="70.4" y="117.7">VDDQ_6</text>
<text x="88.7" y="117.7">VDD_7</text>
<text x="91" y="115.2">BA1</text>
<text x="105.4" y="117.7">+1V35</text>
<text x="246.1" y="120">100nF</text>
<text x="247.2" y="118">C34</text>
<text x="255.4" y="120">C35</text>
<text x="25.2" y="121">C16</text>
<text x="31.8" y="121">100nF</text>
<text x="54.4" y="120.2">+1V35</text>
<text x="70.4" y="120.2">VDDQ_7</text>
<text x="70.4" y="122.8">DQL2</text>
<text x="70.4" y="125.3">DQSL</text>
<text x="88.9" y="120.2">VSS_9</text>
<text x="92.2" y="122.8">A5</text>
<text x="92.2" y="125.3">A2</text>
<text x="106.7" y="120.2">GND</text>
<text x="222.8" y="124.1">+1V35</text>
<text x="260.4" y="121.5">100nF</text>
<text x="25.2" y="126.1">C17</text>
<text x="25.2" y="131.2">C18</text>
<text x="31.8" y="126.1">100nF</text>
<text x="31.8" y="131.2">100nF</text>
<text x="70.4" y="127.9">DQL1</text>
<text x="70.4" y="130.4">DQL3</text>
<text x="92.2" y="127.9">A1</text>
<text x="92.2" y="130.4">A4</text>
<text x="191.6" y="129.9">C33</text>
<text x="200.3" y="131.7">22pF</text>
<text x="231.2" y="131.2">L4</text>
<text x="248.5" y="131.1" transform="rotate(-90 248.5 131.1)">R7</text>
<text x="258.2" y="130.9">R8</text>
<text x="25.2" y="136.2">C19</text>
<text x="33" y="136.2">1uF</text>
<text x="55.6" y="135.5">GND</text>
<text x="55.6" y="132.9">GND</text>
<text x="70.4" y="132.9">VSSQ_7</text>
<text x="70.4" y="135.5">VSSQ_8</text>
<text x="87.6" y="132.9">VSS_10</text>
<text x="88.7" y="135.5">VDD_8</text>
<text x="105.4" y="135.5">+1V35</text>
<text x="105.4" y="132.9">GND</text>
<text x="187.6" y="135.5">R5</text>
<text x="226.4" y="134.2">10uH</text>
<text x="232.5" y="134.2">150mA</text>
<text x="244.5" y="132.9">6.8k</text>
<text x="249.7" y="132.9">1%</text>
<text x="256.7" y="132.9">6.8k</text>
<text x="261.9" y="132.9">1%</text>
<text x="264.7" y="135.5">GND</text>
<text x="54.4" y="143.1">+1V35</text>
<text x="70.4" y="138">DQL6</text>
<text x="70.4" y="140.6">DQSL#</text>
<text x="70.4" y="143.1">VDD_3</text>
<text x="91" y="143.1">A11</text>
<text x="92.2" y="138">A7</text>
<text x="92.2" y="140.6">A9</text>
<text x="120.7" y="140.6">+1V35</text>
<text x="185.7" y="140.8">23.2k</text>
<text x="192.1" y="140.8">1%</text>
<text x="220" y="142.1">4.7uF</text>
<text x="220.2" y="139.3">C36</text>
<text x="241.4" y="141.3">1R</text>
<text x="241.7" y="138.8">R9</text>
<text x="245.1" y="141.3">1%</text>
<text x="55.6" y="148.2">GND</text>
<text x="55.6" y="145.6">GND</text>
<text x="70.4" y="145.6">VSS_4</text>
<text x="70.4" y="148.2">VSSQ_9</text>
<text x="88.7" y="148.2">VDD_9</text>
<text x="92.2" y="145.6">A6</text>
<text x="105.4" y="148.2">+1V35</text>
<text x="116.7" y="147.7">100k</text>
<text x="117" y="145.6">R6</text>
<text x="197.4" y="144.4">GND</text>
<text x="234.2" y="148.2">C37</text>
<text x="20.8" y="153.3">GND</text>
<text x="54.4" y="153.3">+1V35</text>
<text x="70.4" y="150.7">VREFDQ</text>
<text x="70.4" y="153.3">VDDQ_8</text>
<text x="70.4" y="155.8">DQL4</text>
<text x="87.5" y="153.3">RESET#</text>
<text x="87.6" y="150.7">VSS_11</text>
<text x="91" y="155.8">A13</text>
<text x="105.4" y="150.7">GND</text>
<text x="224" y="152">GND</text>
<text x="234.2" y="151">4.7uF</text>
<text x="70.4" y="158.3">DQL7</text>
<text x="70.4" y="160.9">DQL5</text>
<text x="86.7" y="158.3">NC(A14)</text>
<text x="92.2" y="160.9">A8</text>
<text x="238" y="159.6">GND</text>
<text x="54.4" y="163.4">+1V35</text>
<text x="70.4" y="163.4">VDDQ_9</text>
<text x="87.6" y="163.4">VSS_12</text>
<text x="99.6" y="169.8">GND</text>
<text x="145.3" y="173.8">100nF</text>
<text x="149.4" y="175.6">C40</text>
<text x="145.3" y="184">100nF</text>
<text x="151.2" y="185.3">C39</text>
<text x="141.5" y="188.8">GND</text>
</g>
<g font-size="1.8" fill="#0f0f0f">
<text x="59.4" y="47.9">DQU7</text>
<text x="59.4" y="45.4">DQU5</text>
<text x="100.3" y="47.9">RAS#</text>
<text x="59.4" y="50.5">DQU4</text>
<text x="100.3" y="50.5">CK</text>
<text x="146" y="53">DQU7</text>
<text x="185.4" y="51.7">BA0</text>
<text x="146" y="58.1">DQU5</text>
<text x="146" y="55.5">DQU6</text>
<text x="185.4" y="54.3">BA1</text>
<text x="185.4" y="56.8">BA2</text>
<text x="55.6" y="64.4">GND</text>
<text x="58.2" y="65.7">DQSU#</text>
<text x="100.3" y="65.7">CK#</text>
<text x="100.3" y="63.2">CAS#</text>
<text x="146" y="65.7">DQU2</text>
<text x="146" y="63.2">DQU3</text>
<text x="146" y="60.6">DQU4</text>
<text x="180.3" y="65.7">CS#</text>
<text x="59.4" y="68.2">DQU6</text>
<text x="100.3" y="70.8">CKE</text>
<text x="146" y="68.2">DQU1</text>
<text x="146" y="70.8">DQU0</text>
<text x="180.3" y="68.2">WE#</text>
<text x="180.3" y="70.8">RAS#</text>
<text x="59.4" y="75.9">DQU3</text>
<text x="100.3" y="75.9">CS#</text>
<text x="146" y="73.3">DQL7</text>
<text x="146" y="75.9">DQL6</text>
<text x="180.3" y="73.3">CAS#</text>
<text x="180.3" y="75.9">DML</text>
<text x="59.4" y="83.5">DQU2</text>
<text x="59.4" y="80.9">DQSU</text>
<text x="59.4" y="78.4">DQU1</text>
<text x="100.3" y="80.9">A10/AP</text>
<text x="100.3" y="78.4">WE#</text>
<text x="146" y="80.9">DQL4</text>
<text x="146" y="83.5">DQL3</text>
<text x="146" y="78.4">DQL5</text>
<text x="180.3" y="78.4">DMU</text>
<text x="180.3" y="83.5">DQSL#</text>
<text x="180.3" y="80.9">DQSL</text>
<text x="146" y="86">DQL2</text>
<text x="146" y="88.6">DQL1</text>
<text x="180.3" y="88.6">DQSU#</text>
<text x="180.3" y="86">DQSU</text>
<text x="60.5" y="93.6">DMU</text>
<text x="100.3" y="93.6">BA2</text>
<text x="100.3" y="91.1">BA0</text>
<text x="146" y="91.1">DQL0</text>
<text x="149.9" y="94.9">A0</text>
<text x="59.4" y="96.2">DQU0</text>
<text x="100.3" y="98.7">VREFCA</text>
<text x="149.9" y="100">A2</text>
<text x="149.9" y="97.4">A1</text>
<text x="185.4" y="100">CK</text>
<text x="100.3" y="106.3">A3</text>
<text x="149.9" y="102.5">A3</text>
<text x="149.9" y="107.6">A5</text>
<text x="149.9" y="105.1">A4</text>
<text x="185.4" y="102.5">CK#</text>
<text x="185.4" y="105.1">CKE</text>
<text x="59.7" y="108.9">DQL0</text>
<text x="60.8" y="111.4">DML</text>
<text x="100.3" y="108.9">A0</text>
<text x="100.3" y="111.4">A12/BC#</text>
<text x="100.3" y="114">BA1</text>
<text x="149.9" y="110.1">A6</text>
<text x="149.9" y="112.7">A7</text>
<text x="149.9" y="115.2">A8</text>
<text x="149.9" y="117.8">A9</text>
<text x="59.7" y="121.6">DQL2</text>
<text x="59.7" y="124.1">DQSL</text>
<text x="100.3" y="121.6">A5</text>
<text x="100.3" y="124.1">A2</text>
<text x="149.9" y="125.4">A12/BC#</text>
<text x="149.9" y="120.3">A10/AP</text>
<text x="149.9" y="122.8">A11</text>
<text x="59.7" y="126.7">DQL1</text>
<text x="59.7" y="129.2">DQL3</text>
<text x="100.3" y="129.2">A4</text>
<text x="100.3" y="126.7">A1</text>
<text x="149.9" y="127.9">A13</text>
<text x="59.7" y="136.8">DQL6</text>
<text x="100.3" y="136.8">A7</text>
<text x="58.5" y="139.4">DQSL#</text>
<text x="100.3" y="141.9">A11</text>
<text x="100.3" y="139.4">A9</text>
<text x="57.4" y="149.5">VREFDQ H1</text>
<text x="100.3" y="144.4">A6</text>
<text x="59.7" y="154.6">DQL4</text>
<text x="100.3" y="154.6">A13</text>
<text x="59.7" y="157.1">DQL7</text>
<text x="59.7" y="159.7">DQL5</text>
<text x="100.3" y="159.7">A8</text>
<text x="153.7" y="180">VREFDQ</text>
<text x="153.7" y="176.2">VREFCA</text>
</g>
<g font-size="1.8" fill="#a90000">
<text x="66.1" y="42.9">A1</text>
<text x="66.1" y="45.5">A2</text>
<text x="96.6" y="42.9">J1</text>
<text x="96.6" y="45.5">J2</text>
<text x="66.1" y="48">A3</text>
<text x="66.1" y="50.5">A7</text>
<text x="66.1" y="53.1">A8</text>
<text x="96.6" y="48">J3</text>
<text x="96.6" y="50.5">J7</text>
<text x="96.6" y="53.1">J8</text>
<text x="66" y="58.2">B1</text>
<text x="66.1" y="55.6">A9</text>
<text x="96.4" y="58.2">K1</text>
<text x="96.6" y="55.6">J9</text>
<text x="66" y="60.7">B2</text>
<text x="66" y="63.2">B3</text>
<text x="66" y="65.8">B7</text>
<text x="96.4" y="60.7">K2</text>
<text x="96.4" y="63.2">K3</text>
<text x="96.4" y="65.8">K7</text>
<text x="66" y="68.3">B8</text>
<text x="66" y="70.9">B9</text>
<text x="96.4" y="68.3">K8</text>
<text x="96.4" y="70.9">K9</text>
<text x="66" y="73.4">C1</text>
<text x="66" y="75.9">C2</text>
<text x="96.6" y="73.4">L1</text>
<text x="96.6" y="75.9">L2</text>
<text x="66" y="78.5">C3</text>
<text x="66" y="81">C7</text>
<text x="66" y="83.6">C8</text>
<text x="96.6" y="78.5">L3</text>
<text x="96.6" y="81">L7</text>
<text x="96.6" y="83.6">L8</text>
<text x="66" y="86.1">C9</text>
<text x="66" y="88.6">D1</text>
<text x="96.4" y="88.6">M1</text>
<text x="96.6" y="86.1">L9</text>
<text x="66" y="91.2">D2</text>
<text x="66" y="93.7">D3</text>
<text x="96.4" y="91.2">M2</text>
<text x="96.4" y="93.7">M3</text>
<text x="66" y="96.3">D7</text>
<text x="66" y="98.8">D8</text>
<text x="66" y="101.3">D9</text>
<text x="96.4" y="96.3">M7</text>
<text x="96.4" y="98.8">M8</text>
<text x="96.4" y="101.3">M9</text>
<text x="66" y="103.9">E1</text>
<text x="66" y="106.4">E2</text>
<text x="96.4" y="103.9">N1</text>
<text x="96.4" y="106.4">N2</text>
<text x="66" y="109">E3</text>
<text x="66" y="111.5">E7</text>
<text x="96.4" y="109">N3</text>
<text x="96.4" y="111.5">N7</text>
<text x="66" y="114">E8</text>
<text x="66" y="116.6">E9</text>
<text x="66.1" y="119.1">F1</text>
<text x="96.4" y="114">N8</text>
<text x="96.4" y="116.6">N9</text>
<text x="96.4" y="119.1">P1</text>
<text x="66.1" y="121.7">F2</text>
<text x="66.1" y="124.2">F3</text>
<text x="96.4" y="121.7">P2</text>
<text x="96.4" y="124.2">P3</text>
<text x="66.1" y="126.7">F7</text>
<text x="66.1" y="129.3">F8</text>
<text x="66.1" y="131.8">F9</text>
<text x="96.4" y="126.7">P7</text>
<text x="96.4" y="129.3">P8</text>
<text x="96.4" y="131.8">P9</text>
<text x="66" y="134.4">G1</text>
<text x="66" y="136.9">G2</text>
<text x="96.4" y="134.4">R1</text>
<text x="96.4" y="136.9">R2</text>
<text x="66" y="139.4">G3</text>
<text x="66" y="142">G7</text>
<text x="96.4" y="139.4">R3</text>
<text x="96.4" y="142">R7</text>
<text x="65.9" y="149.6">H1</text>
<text x="66" y="144.5">G8</text>
<text x="66" y="147.1">G9</text>
<text x="96.4" y="144.5">R8</text>
<text x="96.4" y="147.1">R9</text>
<text x="96.6" y="149.6">T1</text>
<text x="65.9" y="152.1">H2</text>
<text x="65.9" y="154.7">H3</text>
<text x="96.6" y="152.1">T2</text>
<text x="96.6" y="154.7">T3</text>
<text x="65.9" y="157.2">H7</text>
<text x="65.9" y="159.8">H8</text>
<text x="96.6" y="157.2">T7</text>
<text x="96.6" y="159.8">T8</text>
<text x="65.9" y="162.3">H9</text>
<text x="96.6" y="162.3">T9</text>
</g>
</svg>
